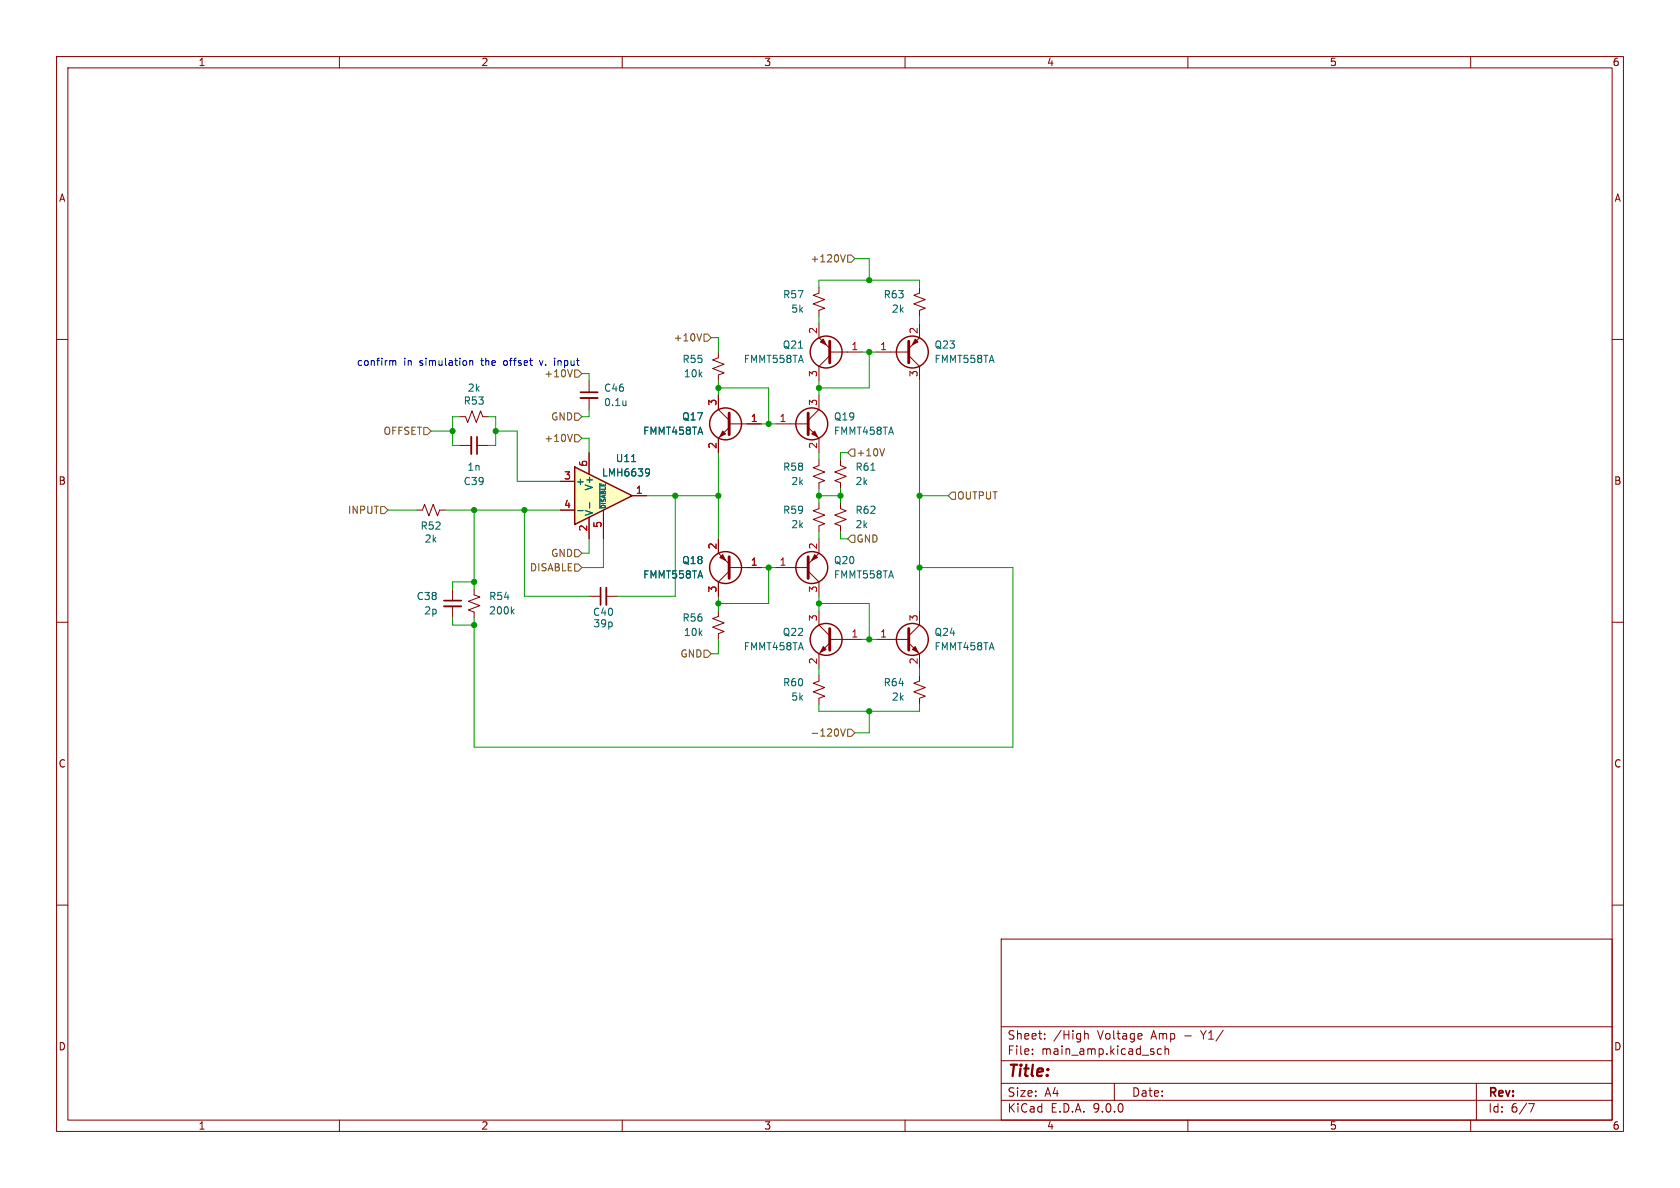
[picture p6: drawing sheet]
<svg xmlns="http://www.w3.org/2000/svg" width="297mm" height="210mm" viewBox="0 0 297 210" stroke-linecap="round" stroke-linejoin="round" font-family="sans-serif">
<g fill="none" stroke="#840000" stroke-width=".18">
<path d="M10 10h277v190h-277zM12 12h273v186h-273zM60 10v2M110 10v2M160 10v2M210 10v2M260 10v2M144.8 50.8v1l-1 .4 2 .8-2 .7 2 .8-1 .4v1M144.8 57.2v2.5l1.9 1.9M10 60h2M81.3 73.7h1l.4 1 .7-2.1 .8 2.1 .8-2.1 .3 1.1h1.1M81.3 78.7h2"/>
<path d="M84.3 78.7h2.1M127 62.2v1l-1 .4 2 .8-2 .8 2 .7-1 .4v1M127 69.9v2.5l1.9 1.9M128.9 75.6l-1.9 1.9v2.5M128.9 74.9h5.7M137.2 74.9h5.7M142.9 75.6l1.9 1.9v2.5M144.8 69.9v2.5l-1.9 1.9M146.7 62.9l-1.9 1.9v2.5M146.7 62.2h5.7M285 60h2M73.7 90.2h1l.4-1 .7 2 .8-2 .7 2 .4-1h1"/>
<path d="M127 95.3v2.5l1.9 1.9M144.8 81.3v1l-1 .4 2 .7-2 .8 2 .8-1 .3v1.1M144.8 88.9v1l-1 .4 2 .8-2 .7 2 .8-1 .4v1M144.8 95.3v2.5l-1.9 1.9M148.6 88.9v1l1 .4-2 .8 2 .7-2 .8 1 .4v1M148.6 81.3v1l1 .4-2 .7 2 .8-2 .8 1 .3v1.1M10 110h2M80 104.1v2.1M80 107.2v2M83.8 104.1v1.1l1 .3-2 .8 2 .8-2 .7 1 .4v1M128.9 101l-1.9 1.9v2.5M128.9 100.3h5.7"/>
<path d="M137.2 100.3h5.7M142.9 101l1.9 1.9v2.5M144.8 108v2.5l1.9 1.9M146.7 113h5.7M146.7 113.7l-1.9 1.9v2.5M285 110h2M10 160h2M177 166h108v32h-108zM285 160h2M60 198v2M110 198v2M160 198v2"/>
<path d="M177 194.5h108M177 191.5h108M177 187.5h108M177 181.5h108M182.5 186.3v.1M182.5 185.5v.1M184.7 183.6v.1M184.7 182.8v.1M191.7 182.2v1.5M191.7 182.8l.3-.1 .3 .1 .1 .9M197 191.5v3M201.8 182.8l.1 .3-.7 .1"/>
<path d="M205.3 185.5l-.4-.1-.3 .3v.4l.1 .2h.6M206 185.5l.2-.1 .3 .1 .1 .9M206 184.9v1.5M210 198v2M260 198v2M261 191.5v6.5M270.2 195.1h1l-.6 1.5"/>
</g>
<path d="M128.9 73v3.8M142.9 73v3.8M146.7 60.3v3.8M128.9 98.4v3.8M142.9 98.4v3.8M146.7 111.1v3.8" fill="none" stroke="#840000" stroke-width=".51"/>
<g fill="none" stroke="#840000" stroke-width=".25">
<circle cx="128.3" cy="74.9" r="2.82"/>
<circle cx="143.5" cy="74.9" r="2.82"/>
<circle cx="146" cy="62.2" r="2.82"/>
<circle cx="128.3" cy="100.3" r="2.82"/>
<circle cx="143.5" cy="100.3" r="2.82"/>
<circle cx="146" cy="113" r="2.82"/>
</g>
<g fill="#840000" stroke="#840000" stroke-width=".18">
<path d="M145.5 114.3l.5 .5-1 .5z"/>
<path d="M127.8 76.2l.5 .5-1 .5z"/>
<path d="M145 60.5l.5-.6 .5 1.1z"/>
<path d="M127.3 98.6l.5-.6 .5 1.1z"/>
<path d="M144 98l.5 .6-1 .5z"/>
<path d="M144 76.2l.5 1-1-.5z"/>
</g>
<path d="M154 83.1h.7M90.5 108l.4 .5M90.9 107.7l-.5 .5" fill="none" stroke="#006464" stroke-width=".18"/>
<path d="M84.3 77.2v3.1M78.5 106.2h3" fill="none" stroke="#840000" stroke-width=".3"/>
<path d="M83.3 77.2v3.1M78.5 107.2h3" fill="none" stroke="#840000" stroke-width=".33"/>
<path d="M101.6 82.6l10.2 5-10.2 5.1z" fill="#ffffc2"/>
<g fill="none" stroke="#840000" stroke-width=".25">
<path d="M101.6 82.6l10.2 5-10.2 5.1z"/>
<circle cx="161.3" cy="62.2" r="2.82"/>
<circle cx="161.3" cy="113" r="2.82"/>
</g>
<g fill="none" stroke="#840000" stroke-width=".18">
<path d="M162.6 50.8v1l-1.1 .4 2.1 .8-2.1 .7 2.1 .8-1 .4v1M162.6 57.2v2.5l-1.9 1.9M104.1 67.3v2M104.1 70.4v2M127 69.9v2.5M127 77.5v2.5M132.1 74.9h2.5M154.9 62.2h5.8M160.7 62.9l1.9 1.9v2.5M99.1 85.1h2.5M99.1 90.2h2.5M104.1 80v3.8"/>
<path d="M104.1 91.4v3.9M106.7 90.2v5.1M111.8 87.6h2.5M127 95.3v2.5M104.1 105.4h2.1M107.2 105.4h2M127 108v1l-1 .3 2 .8-2 .8 2 .7-1 .4v1M127 102.9v2.5M132.1 100.3h2.5M144.8 119.4v1l-1 .4 2 .7-2 .8 2 .8-1 .3v1.1M154.9 113h5.8M160.7 113.7l1.9 1.9v2.5"/>
<path d="M162.6 119.4v1l-1.1 .4 2.1 .7-2.1 .8 2.1 .8-1 .3v1.1M162.6 108v2.5l-1.9 1.9"/>
</g>
<path d="M110.7 70.9v.8M110.7 71.6h-.1M102.1 90.3h1M104.2 88.9v.9M106.1 85.4v4.5M111.7 81.6h.7M114.3 82.9l.5 .1a.84 .84 0 0 1-.3 1.1M114.8 83.4l-.2 .3h-.3" fill="none" stroke="#006464" stroke-width=".18"/>
<path d="M160.7 60.3v3.8M160.7 111.1v3.8" fill="none" stroke="#840000" stroke-width=".51"/>
<g fill="#840000" stroke="#840000" stroke-width=".18">
<path d="M161.8 59.9l.5 .6-1 .5z"/>
<path d="M161.8 114.3l.5 1-1-.5z"/>
</g>
<path d="M102.6 69.3h3.1M106.2 103.9v3" fill="none" stroke="#840000" stroke-width=".3"/>
<path d="M102.6 70.4h3.1M107.2 103.9v3" fill="none" stroke="#840000" stroke-width=".33"/>
<g fill="none" stroke="#725600" stroke-width=".18">
<path d="M124 59l-.4 1.3M124.5 59.1h.6l.6 .6-.6 .6h-.6zM148.6 45l.4 1.3 .4-1.3M149.9 45.1h.6l.6 .6-.6 .7h-.6zM74.9 75.6h.7l.6 .6-.6 .6h-.7zM101.2 65.3l-.4 1.3M101.2 76.8l-.4 1.2M101.6 65.4h.6l.7 .6-.7 .7h-.6zM101.6 73h.6l.7 .7-.7 .6h-.6zM101.6 76.8h.6l.7 .7-.7 .6h-.6zM150.5 79.4h.6v1.2h-.6l-.6-.6zM156.4 79.3l-.4 1.3"/>
<path d="M67.3 89.5h.6l.7 .7-.7 .6h-.6zM101.6 99.7h.6l.7 .6-.7 .7h-.6zM101.6 97.2h.6l.7 .6-.7 .6h-.6zM150.5 94.6h.6v1.3h-.6l-.6-.6zM168.3 87h.6v1.3h-.6l-.7-.7zM124.5 114.9h.6l.6 .7-.6 .6h-.6zM148.6 128.8l.4 1.3 .4-1.3M149.9 128.9h.6l.6 .6-.6 .7h-.6z"/>
</g>
<g fill="none" stroke="#009600" stroke-width=".18">
<path d="M125.7 59.7h1.3v2.5M144.8 50.8v-1.3h17.8v1.3M144.8 55.9v1.3M151.1 45.7h2.6v3.8M162.6 55.9v1.3M76.2 76.2h3.8M81.3 73.7h-1.3v5h1.3M86.4 73.7h1.2v5h-1.2M87.6 76.2h3.8v8.9h7.7M102.9 66h1.2v1.3M102.9 77.5h1.2v2.5M104.1 72.4v1.3h-1.2"/>
<path d="M127 67.3v2.6M127 68.6h8.9v6.3M134.6 74.9h2.6M144.8 67.3v2.6M152.4 62.2h2.5M153.7 62.2v6.4h-8.9M162.6 67.3v40.7M68.6 90.2h5.1M78.7 90.2h20.4M83.8 90.2v13.9M92.7 90.2v15.2h11.4M104.1 95.3v2.5h-1.2"/>
<path d="M106.7 95.3v5h-3.8M114.3 87.6h12.7M119.4 87.6v17.8h-10.2M127 80v15.3M144.8 80v1.3M144.8 86.4v2.5M144.8 94v1.3M144.8 87.6h3.8M148.6 86.4v2.5M148.6 94v1.3h1.3M149.9 80h-1.3v1.3M162.6 87.6h5"/>
<path d="M80 109.2v1.3h3.8M83.8 102.9h-3.8v1.2M127 113v2.6h-1.3M127 105.4v2.6M134.6 100.3h2.6M135.9 100.3v6.4h-8.9M144.8 105.4v2.6M144.8 118.1v1.3M144.8 106.7h8.9v6.3M152.4 113h2.5M162.6 118.1v1.3M162.6 100.3h16.5v31.8h-95.3v-22.9"/>
<path d="M144.8 124.5v1.2h17.8v-1.2M153.7 125.7v3.8h-2.6"/>
</g>
<path d="M69.3 63.7l.1 .2M69.4 63.9v.7M69.4 63.9l.2-.2 .3 .1 .1 .8M83 63.9l.2-.2 .3 .1 .1 .8M83 63.7v.9M95.4 63.7l.3 .9M98 63.3v.1M98 63.7v.9" fill="none" stroke="#0000c2" stroke-width=".18"/>
<g fill="#009600" stroke="#009600" stroke-width=".18">
<circle cx="127" cy="87.6" r=".46"/>
<circle cx="119.4" cy="87.6" r=".46"/>
<circle cx="127" cy="68.6" r=".46"/>
<circle cx="144.8" cy="106.7" r=".46"/>
<circle cx="162.6" cy="100.3" r=".46"/>
<circle cx="153.7" cy="125.7" r=".46"/>
<circle cx="153.7" cy="113" r=".46"/>
<circle cx="127" cy="106.7" r=".46"/>
<circle cx="135.9" cy="100.3" r=".46"/>
<circle cx="162.6" cy="87.6" r=".46"/>
<circle cx="148.6" cy="87.6" r=".46"/>
<circle cx="144.8" cy="87.6" r=".46"/>
<circle cx="83.8" cy="102.9" r=".46"/>
<circle cx="92.7" cy="90.2" r=".46"/>
<circle cx="83.8" cy="110.5" r=".46"/>
<circle cx="83.8" cy="90.2" r=".46"/>
<circle cx="87.6" cy="76.2" r=".46"/>
<circle cx="80" cy="76.2" r=".46"/>
<circle cx="135.9" cy="74.9" r=".46"/>
<circle cx="144.8" cy="68.6" r=".46"/>
<circle cx="153.7" cy="49.5" r=".46"/>
<circle cx="153.7" cy="62.2" r=".46"/>
</g>
<text font-size="2.8" fill="#840000" x="178" y="190.9">Title:</text>
<g font-size="2.1" fill="#840000">
<text x="178" y="184">Sheet:</text>
<text x="186.2" y="184">/High</text>
<text x="194.1" y="184">Voltage</text>
<text x="203.7" y="184">Amp</text>
<text x="209.6" y="184">-</text>
<text x="212.8" y="184">Y1/</text>
<text x="178" y="186.7">File:</text>
<text x="184.1" y="186.7">main_amp.kicad_sch</text>
<text x="178" y="196.9">KiCad</text>
<text x="178" y="194.1">Size:</text>
<text x="184.7" y="194.1">A4</text>
<text x="185.7" y="196.9">E.D.A.</text>
<text x="193.3" y="196.9">9.0.0</text>
<text x="200" y="194.1">Date:</text>
<text x="263" y="194.3">Rev:</text>
<text x="263" y="196.9">Id:</text>
<text x="267.1" y="196.9">6/7</text>
</g>
<g font-size="1.8" fill="#840000">
<text x="35" y="11.9">1</text>
<text x="85" y="11.9">2</text>
<text x="135" y="11.9">3</text>
<text x="185" y="11.9">4</text>
<text x="235" y="11.9">5</text>
<text x="285" y="11.9">6</text>
<text x="10.3" y="35.9">A</text>
<text x="285.3" y="35.9">A</text>
<text x="10.3" y="85.9">B</text>
<text x="285.3" y="85.9">B</text>
<text x="10.3" y="135.9">C</text>
<text x="285.3" y="135.9">C</text>
<text x="10.3" y="185.9">D</text>
<text x="285.3" y="185.9">D</text>
<text x="35" y="199.9">1</text>
<text x="85" y="199.9">2</text>
<text x="135" y="199.9">3</text>
<text x="185" y="199.9">4</text>
<text x="235" y="199.9">5</text>
<text x="285" y="199.9">6</text>
</g>
<g font-size="1.8" fill="#725600">
<text x="143.2" y="46.6">+120V</text>
<text x="119" y="60.6">+10V</text>
<text x="96.1" y="66.9">+10V</text>
<text x="67.7" y="77.1">OFFSET</text>
<text x="97.3" y="74.5">GND</text>
<text x="96.1" y="78.3">+10V</text>
<text x="151.3" y="80.9">+10V</text>
<text x="169.1" y="88.5">OUTPUT</text>
<text x="61.4" y="91">INPUT</text>
<text x="93.6" y="101.2">DISABLE</text>
<text x="97.3" y="98.7">GND</text>
<text x="151.3" y="96.1">GND</text>
<text x="120.2" y="116.4">GND</text>
<text x="143.2" y="130.4">-120V</text>
</g>
<g font-size="1.8" fill="#006464">
<text x="138.3" y="52.9">R57</text>
<text x="156.1" y="52.9">R63</text>
<text x="139.8" y="55.5">5k</text>
<text x="157.6" y="55.5">2k</text>
<text x="120.6" y="64.4">R55</text>
<text x="131.4" y="64.4">FMMT558TA</text>
<text x="138.3" y="61.8">Q21</text>
<text x="165.1" y="61.8">Q23</text>
<text x="165.1" y="64.4">FMMT558TA</text>
<text x="81.9" y="71.7">R53</text>
<text x="82.6" y="69.4">2k</text>
<text x="106.7" y="69.4">C46</text>
<text x="106.7" y="72">0.1u</text>
<text x="120.8" y="66.9">10k</text>
<text x="113.6" y="77.1">FMMT458TA</text>
<text x="120.5" y="74.5">Q17</text>
<text x="147.3" y="74.5">Q19</text>
<text x="147.3" y="77.1">FMMT458TA</text>
<text x="82.5" y="83.4">1n</text>
<text x="108.8" y="81.9">U11</text>
<text x="138.3" y="83.4">R58</text>
<text x="151.1" y="83.4">R61</text>
<text x="81.9" y="86">C39</text>
<text x="101.7" y="86">+</text>
<text x="105" y="86.8" transform="rotate(-90 105 86.8)">V+</text>
<text x="106.3" y="84.4">LMH6639</text>
<text x="139.8" y="86">2k</text>
<text x="151.1" y="86">2k</text>
<text x="74.3" y="93.8">R52</text>
<text x="105" y="91.3" transform="rotate(-90 105 91.3)">V-</text>
<text x="138.3" y="91">R59</text>
<text x="139.8" y="93.6">2k</text>
<text x="151.1" y="91">R62</text>
<text x="151.1" y="93.6">2k</text>
<text x="75" y="96.1">2k</text>
<text x="120.5" y="99.9">Q18</text>
<text x="147.3" y="99.9">Q20</text>
<text x="73.6" y="106.3">C38</text>
<text x="86.4" y="106.3">R54</text>
<text x="113.6" y="102.5">FMMT558TA</text>
<text x="147.3" y="102.5">FMMT558TA</text>
<text x="74.9" y="108.8">2p</text>
<text x="86.4" y="108.8">200k</text>
<text x="104.7" y="109.1">C40</text>
<text x="104.8" y="111.1">39p</text>
<text x="120.6" y="110.1">R56</text>
<text x="120.8" y="112.6">10k</text>
<text x="138.3" y="112.6">Q22</text>
<text x="165.1" y="112.6">Q24</text>
<text x="131.4" y="115.2">FMMT458TA</text>
<text x="165.1" y="115.2">FMMT458TA</text>
<text x="138.3" y="121.5">R60</text>
<text x="139.8" y="124.1">5k</text>
<text x="156.1" y="121.5">R64</text>
<text x="157.6" y="124.1">2k</text>
</g>
<g font-size="1.8" fill="#a90000">
<text x="144.5" y="59.1" transform="rotate(-90 144.5 59.1)">2</text>
<text x="162.3" y="59.1" transform="rotate(-90 162.3 59.1)">2</text>
<text x="150.4" y="62">1</text>
<text x="155.5" y="62">1</text>
<text x="126.7" y="71.8" transform="rotate(-90 126.7 71.8)">3</text>
<text x="144.5" y="71.8" transform="rotate(-90 144.5 71.8)">3</text>
<text x="144.5" y="66.7" transform="rotate(-90 144.5 66.7)">3</text>
<text x="162.3" y="66.7" transform="rotate(-90 162.3 66.7)">3</text>
<text x="132.6" y="74.7">1</text>
<text x="137.7" y="74.7">1</text>
<text x="103.9" y="82.6" transform="rotate(-90 103.9 82.6)">6</text>
<text x="126.7" y="79.4" transform="rotate(-90 126.7 79.4)">2</text>
<text x="144.5" y="79.4" transform="rotate(-90 144.5 79.4)">2</text>
<text x="99.6" y="84.8">3</text>
<text x="99.6" y="89.9">4</text>
<text x="112.3" y="87.4">1</text>
<text x="103.9" y="94.1" transform="rotate(-90 103.9 94.1)">2</text>
<text x="106.4" y="93.4" transform="rotate(-90 106.4 93.4)">5</text>
<text x="126.7" y="97.2" transform="rotate(-90 126.7 97.2)">2</text>
<text x="132.6" y="100.1">1</text>
<text x="137.7" y="100.1">1</text>
<text x="144.5" y="97.2" transform="rotate(-90 144.5 97.2)">2</text>
<text x="126.7" y="104.8" transform="rotate(-90 126.7 104.8)">3</text>
<text x="144.5" y="104.8" transform="rotate(-90 144.5 104.8)">3</text>
<text x="144.5" y="109.9" transform="rotate(-90 144.5 109.9)">3</text>
<text x="150.4" y="112.8">1</text>
<text x="155.5" y="112.8">1</text>
<text x="162.3" y="109.9" transform="rotate(-90 162.3 109.9)">3</text>
<text x="144.5" y="117.5" transform="rotate(-90 144.5 117.5)">2</text>
<text x="162.3" y="117.5" transform="rotate(-90 162.3 117.5)">2</text>
</g>
<g font-size="1.8" fill="#0000c2">
<text x="63" y="64.9">confirm</text>
<text x="71.4" y="64.9">in</text>
<text x="74.3" y="64.9">simulation</text>
<text x="85.4" y="64.9">the</text>
<text x="89.5" y="64.9">offset</text>
<text x="96.1" y="64.9">v.</text>
<text x="98.9" y="64.9">input</text>
</g>
<text font-size="1.1" fill="#006464" x="107.3" y="90" transform="rotate(-90 107.3 90)">~{DISABLE}</text>
</svg>
